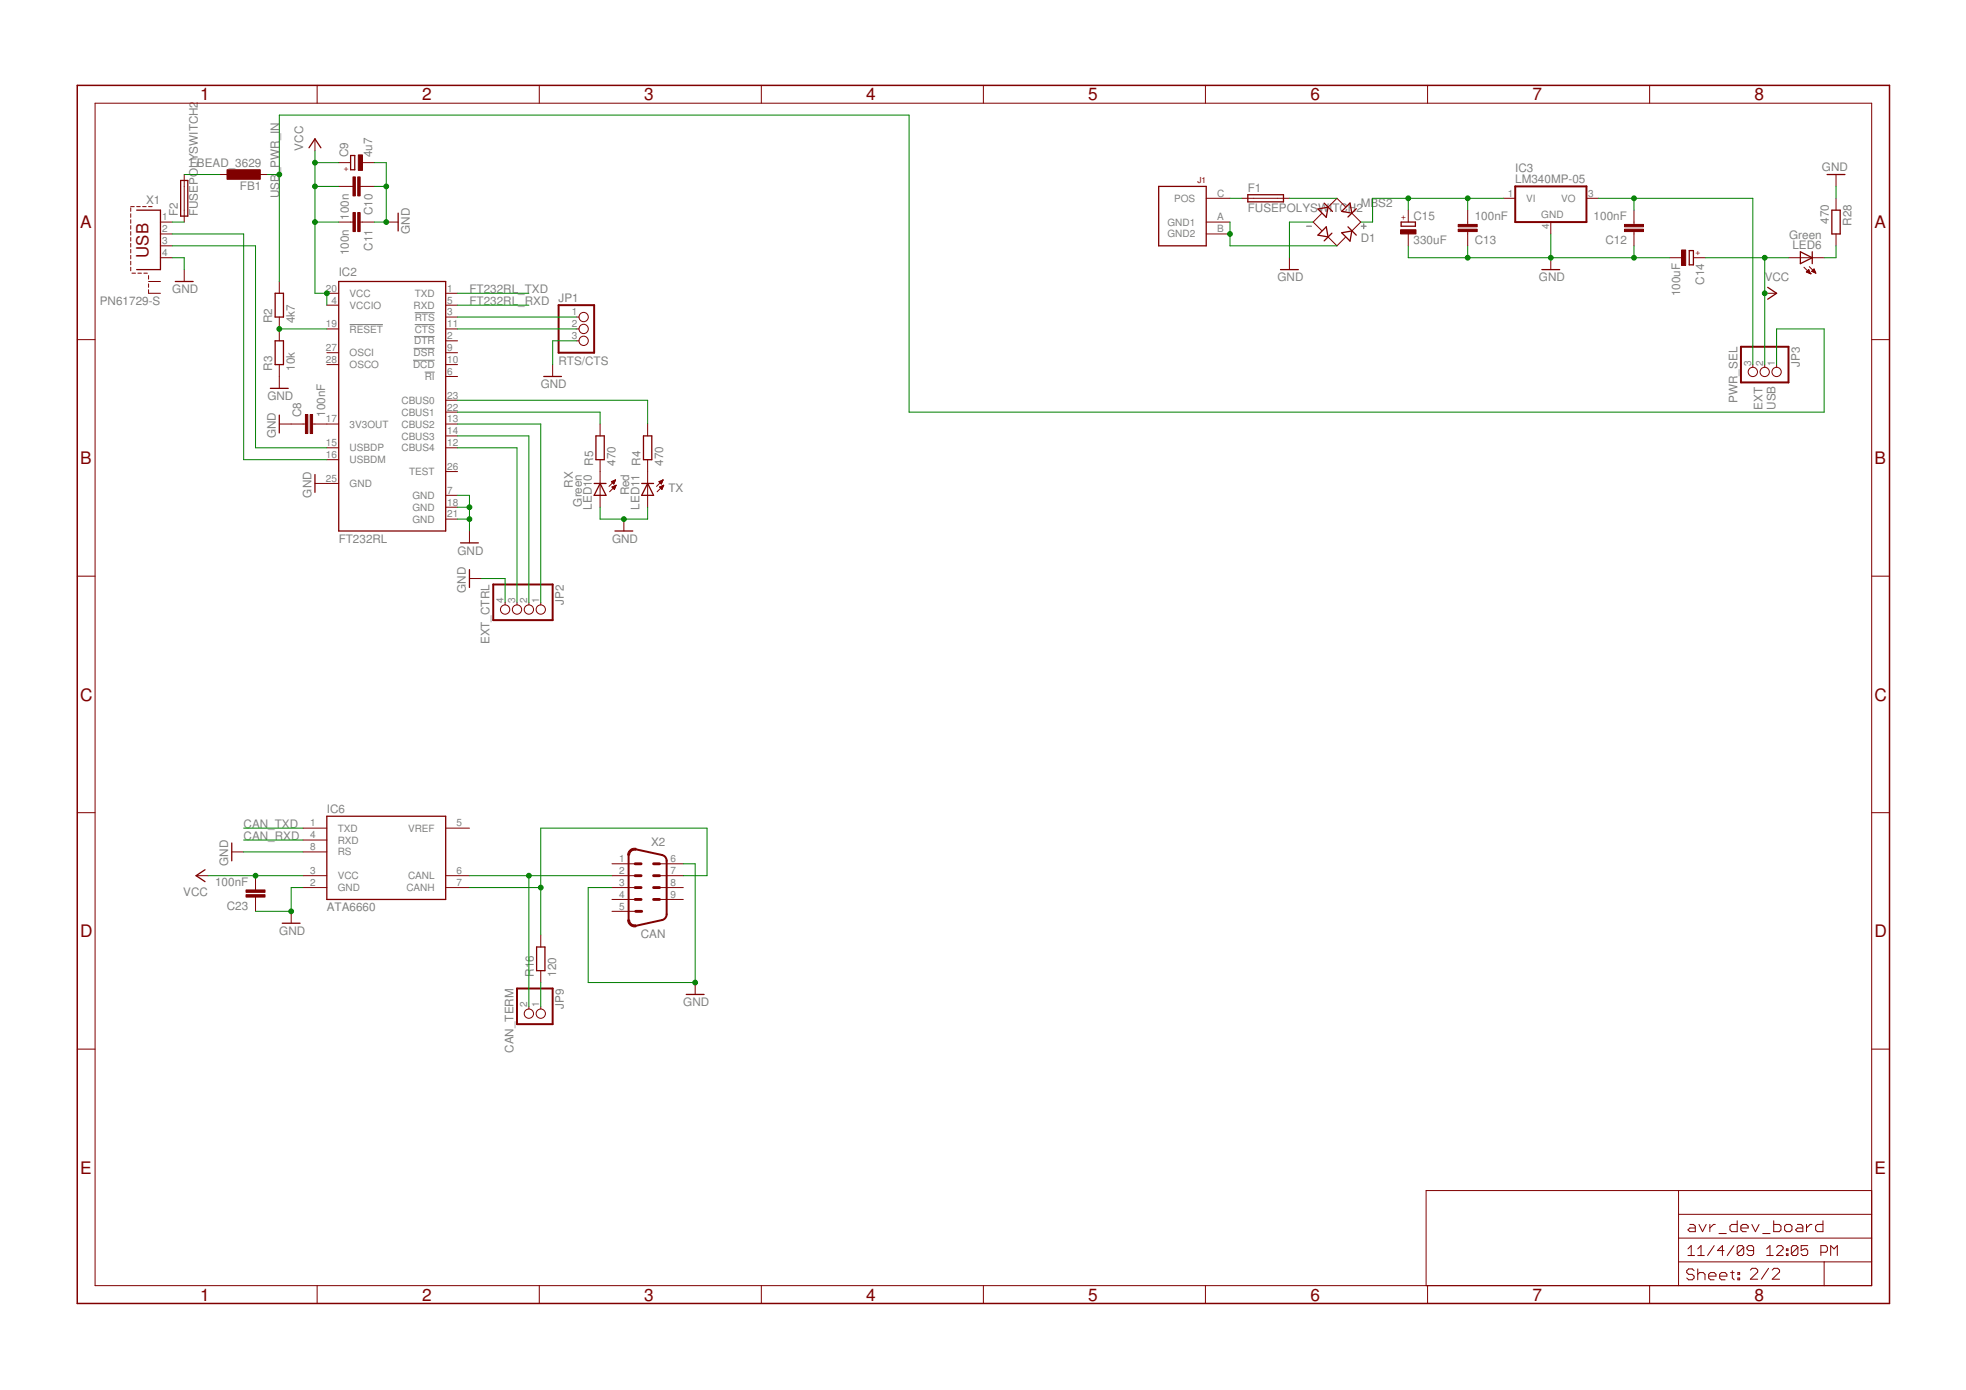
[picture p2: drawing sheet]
<svg xmlns="http://www.w3.org/2000/svg" width="420mm" height="297mm" viewBox="0 0 420 297" stroke-linecap="round" stroke-linejoin="round" font-family="sans-serif">
<g fill="#808080" stroke="#808080" stroke-width=".21">
<path d="M88.6 66.8h4.3z"/>
<path d="M88.6 69.4h4.3z"/>
<path d="M88.5 71.9h4.4z"/>
<path d="M88.4 74.4h4.5z"/>
<path d="M88.3 77h4.6z"/>
<path d="M90.8 79.5h2.1z"/>
<path d="M74.7 69.4h7.1z"/>
</g>
<g fill="#808080" stroke="#808080" stroke-width=".28">
<path d="M291.4 47.8v1.1z"/>
<path d="M290.9 48.3h1z"/>
<path d="M279.2 48.3h1.1z"/>
</g>
<g fill="#800000" stroke="#800000" stroke-width=".21">
<path d="M304.8 274.7h53.9z"/>
<path d="M358.7 274.7h31.1z"/>
<path d="M389.8 274.7h10.2z"/>
<path d="M400 269.7v5z"/>
<path d="M400 264.6v5.1z"/>
<path d="M400 259.5v5.1z"/>
<path d="M400 254.4v5.1z"/>
<path d="M304.8 254.4v20.3z"/>
<path d="M304.8 254.4h53.9z"/>
<path d="M358.7 254.4h41.3z"/>
<path d="M389.8 269.7v5z"/>
<path d="M389.8 269.7h10.2z"/>
<path d="M358.7 269.7h31.1z"/>
<path d="M358.7 269.7v5z"/>
<path d="M358.7 264.6v5.1z"/>
<path d="M358.7 264.6h41.3z"/>
<path d="M358.7 259.5v5.1z"/>
<path d="M358.7 259.5h41.3z"/>
<path d="M358.7 254.4v5.1z"/>
<path d="M361.1 261.7h.8z"/>
<path d="M361.9 261.7l.4 .3z"/>
<path d="M362.3 262v1.2z"/>
<path d="M361.1 263.2h1.2z"/>
<path d="M360.7 262.8l.4 .4z"/>
<path d="M360.7 262.8l.4-.4z"/>
<path d="M361.1 262.4h1.2z"/>
<path d="M363.1 261.7l.7 1.5z"/>
<path d="M364.6 261.7l-.8 1.5z"/>
<path d="M365.4 261.7v1.5z"/>
<path d="M365.4 262.4l.8-.7z"/>
<path d="M366.2 261.7h.4z"/>
<path d="M367.4 263.6h1.5z"/>
<path d="M371.3 260.9v2.3z"/>
<path d="M370.1 263.2h1.2z"/>
<path d="M369.7 262.8l.4 .4z"/>
<path d="M369.7 262v.8z"/>
<path d="M369.7 262l.4-.3z"/>
<path d="M370.1 261.7h1.2z"/>
<path d="M372.4 263.2h.8z"/>
<path d="M372 262.8l.4 .4z"/>
<path d="M372 262v.8z"/>
<path d="M372 262l.4-.3z"/>
<path d="M372.4 261.7h.8z"/>
<path d="M373.2 261.7l.4 .3z"/>
<path d="M373.6 262v.4z"/>
<path d="M372 262.4h1.6z"/>
<path d="M374.4 261.7l.8 1.5z"/>
<path d="M375.9 261.7l-.7 1.5z"/>
<path d="M376.7 263.6h1.6z"/>
<path d="M379.1 260.9v2.3z"/>
<path d="M379.1 263.2h1.1z"/>
<path d="M380.2 263.2l.4-.4z"/>
<path d="M380.6 262v.8z"/>
<path d="M380.2 261.7l.4 .3z"/>
<path d="M379.1 261.7h1.1z"/>
<path d="M381.8 263.2h.8z"/>
<path d="M382.6 263.2l.4-.4z"/>
<path d="M383 262v.8z"/>
<path d="M382.6 261.7l.4 .3z"/>
<path d="M381.8 261.7h.8z"/>
<path d="M381.8 261.7l-.4 .3z"/>
<path d="M381.4 262v.8z"/>
<path d="M381.4 262.8l.4 .4z"/>
<path d="M384.1 261.7h.8z"/>
<path d="M384.9 261.7l.4 .3z"/>
<path d="M385.3 262v1.2z"/>
<path d="M384.1 263.2h1.2z"/>
<path d="M383.7 262.8l.4 .4z"/>
<path d="M384.1 262.4l-.4 .4z"/>
<path d="M384.1 262.4h1.2z"/>
<path d="M386.1 261.7v1.5z"/>
<path d="M386.1 262.4l.8-.7z"/>
<path d="M386.9 261.7h.3z"/>
<path d="M389.6 260.9v2.3z"/>
<path d="M388.4 263.2h1.2z"/>
<path d="M388 262.8l.4 .4z"/>
<path d="M388 262v.8z"/>
<path d="M388 262l.4-.3z"/>
<path d="M388.4 261.7h1.2z"/>
<path d="M360.7 266.9l.7-.7z"/>
<path d="M361.4 266.2v2.1z"/>
<path d="M360.7 268.3h1.4z"/>
<path d="M362.8 266.9l.7-.7z"/>
<path d="M363.5 266.2v2.1z"/>
<path d="M362.8 268.3h1.4z"/>
<path d="M366.3 266.2l-1.4 2.1z"/>
<path d="M368.1 266.2v2.1z"/>
<path d="M368.1 266.2l-1.1 1z"/>
<path d="M367 267.2h1.4z"/>
<path d="M370.6 266.2l-1.5 2.1z"/>
<path d="M371.3 266.5v1.4z"/>
<path d="M371.6 266.2l-.3 .3z"/>
<path d="M371.6 266.2h.7z"/>
<path d="M372.3 266.2l.4 .3z"/>
<path d="M372.7 266.5v1.4z"/>
<path d="M372.7 267.9l-.4 .4z"/>
<path d="M371.6 268.3h.7z"/>
<path d="M371.3 267.9l.3 .4z"/>
<path d="M371.3 267.9l1.4-1.4z"/>
<path d="M373.4 267.9l.3 .4z"/>
<path d="M373.7 268.3h.7z"/>
<path d="M374.4 268.3l.4-.4z"/>
<path d="M374.8 266.5v1.4z"/>
<path d="M374.4 266.2l.4 .3z"/>
<path d="M373.7 266.2h.7z"/>
<path d="M373.7 266.2l-.3 .3z"/>
<path d="M373.4 266.5v.4z"/>
<path d="M373.4 266.9l.3 .3z"/>
<path d="M373.7 267.2h1.1z"/>
<path d="M377.6 266.9l.7-.7z"/>
<path d="M378.3 266.2v2.1z"/>
<path d="M377.6 268.3h1.4z"/>
<path d="M379.7 268.3h1.4z"/>
<path d="M379.7 268.3l1.4-1.4z"/>
<path d="M381.1 266.5v.4z"/>
<path d="M380.7 266.2l.4 .3z"/>
<path d="M380 266.2h.7z"/>
<path d="M380 266.2l-.3 .3z"/>
<path d="M381.8 266.9h.3z"/>
<path d="M382.1 266.9v.3z"/>
<path d="M381.8 267.2h.3z"/>
<path d="M381.8 266.9v.3z"/>
<path d="M381.8 267.9h.3z"/>
<path d="M382.1 267.9v.4z"/>
<path d="M381.8 268.3h.3z"/>
<path d="M381.8 267.9v.4z"/>
<path d="M382.8 266.5v1.4z"/>
<path d="M383.2 266.2l-.4 .3z"/>
<path d="M383.2 266.2h.7z"/>
<path d="M383.9 266.2l.3 .3z"/>
<path d="M384.2 266.5v1.4z"/>
<path d="M384.2 267.9l-.3 .4z"/>
<path d="M383.2 268.3h.7z"/>
<path d="M382.8 267.9l.4 .4z"/>
<path d="M382.8 267.9l1.4-1.4z"/>
<path d="M384.9 266.2h1.4z"/>
<path d="M384.9 266.2v1z"/>
<path d="M384.9 267.2l.7-.3z"/>
<path d="M385.6 266.9h.4z"/>
<path d="M386 266.9l.3 .3z"/>
<path d="M386.3 267.2v.7z"/>
<path d="M386.3 267.9l-.3 .4z"/>
<path d="M385.3 268.3h.7z"/>
<path d="M384.9 267.9l.4 .4z"/>
<path d="M389.1 266.2v2.1z"/>
<path d="M389.1 266.2h1.1z"/>
<path d="M390.2 266.2l.3 .3z"/>
<path d="M390.5 266.5v.7z"/>
<path d="M390.5 267.2l-.3 .4z"/>
<path d="M389.1 267.6h1.1z"/>
<path d="M391.2 266.2v2.1z"/>
<path d="M391.2 266.2l.8 .7z"/>
<path d="M392.7 266.2l-.7 .7z"/>
<path d="M392.7 266.2v2.1z"/>
<path d="M374.1 273.4h1.5z"/>
<path d="M374.1 273.4l1.5-1.6z"/>
<path d="M375.6 271.4v.4z"/>
<path d="M375.2 271l.4 .4z"/>
<path d="M374.5 271h.7z"/>
<path d="M374.1 271.4l.4-.4z"/>
<path d="M378 271l-1.6 2.4z"/>
<path d="M378.8 273.4h1.5z"/>
<path d="M378.8 273.4l1.5-1.6z"/>
<path d="M380.3 271.4v.4z"/>
<path d="M379.9 271l.4 .4z"/>
<path d="M379.1 271h.8z"/>
<path d="M379.1 271l-.3 .4z"/>
<path d="M361.6 271.2l.4 .3z"/>
<path d="M360.9 271.2h.7z"/>
<path d="M360.5 271.5l.4-.3z"/>
<path d="M360.5 271.5v.4z"/>
<path d="M360.5 271.9l.4 .4z"/>
<path d="M360.9 272.3h.7z"/>
<path d="M361.6 272.3l.4 .4z"/>
<path d="M362 272.7v.4z"/>
<path d="M361.6 273.5l.4-.4z"/>
<path d="M360.9 273.5h.7z"/>
<path d="M360.5 273.1l.4 .4z"/>
<path d="M362.8 271.2v2.3z"/>
<path d="M362.8 272.3l.4-.4z"/>
<path d="M363.2 271.9h.8z"/>
<path d="M364 271.9l.4 .4z"/>
<path d="M364.4 272.3v1.2z"/>
<path d="M365.6 273.5h.7z"/>
<path d="M365.2 273.1l.4 .4z"/>
<path d="M365.2 272.3v.8z"/>
<path d="M365.2 272.3l.4-.4z"/>
<path d="M365.6 271.9h.7z"/>
<path d="M366.3 271.9l.4 .4z"/>
<path d="M366.7 272.3v.4z"/>
<path d="M365.2 272.7h1.5z"/>
<path d="M367.9 273.5h.8z"/>
<path d="M367.5 273.1l.4 .4z"/>
<path d="M367.5 272.3v.8z"/>
<path d="M367.5 272.3l.4-.4z"/>
<path d="M367.9 271.9h.8z"/>
<path d="M368.7 271.9l.4 .4z"/>
<path d="M369.1 272.3v.4z"/>
<path d="M367.5 272.7h1.6z"/>
<path d="M370.2 271.5v1.6z"/>
<path d="M370.2 273.1l.4 .4z"/>
<path d="M369.8 271.9h.8z"/>
<path d="M371.4 271.9h.4z"/>
<path d="M371.8 271.9v.4z"/>
<path d="M371.4 272.3h.4z"/>
<path d="M371.4 271.9v.4z"/>
<path d="M371.4 273.1h.4z"/>
<path d="M371.8 273.1v.4z"/>
<path d="M371.4 273.5h.4z"/>
<path d="M371.4 273.1v.4z"/>
<path d="M20.3 22.1v252.6z"/>
<path d="M16.5 72.6h3.8z"/>
<path d="M16.5 123.1h3.8z"/>
<path d="M16.5 173.7h3.8z"/>
<path d="M16.5 224.2h3.8z"/>
<path d="M20.3 274.7h379.7z"/>
<path d="M67.8 274.7v3.8z"/>
<path d="M115.3 274.7v3.8z"/>
<path d="M162.7 274.7v3.8z"/>
<path d="M210.2 274.7v3.8z"/>
<path d="M257.6 274.7v3.8z"/>
<path d="M305.1 274.7v3.8z"/>
<path d="M352.5 274.7v3.8z"/>
<path d="M400 22.1v252.6z"/>
<path d="M400 72.6h3.8z"/>
<path d="M400 123.1h3.8z"/>
<path d="M400 173.7h3.8z"/>
<path d="M400 224.2h3.8z"/>
<path d="M20.3 22.1h379.7z"/>
<path d="M67.8 18.2v3.9z"/>
<path d="M115.3 18.2v3.9z"/>
<path d="M162.7 18.2v3.9z"/>
<path d="M210.2 18.2v3.9z"/>
<path d="M257.6 18.2v3.9z"/>
<path d="M305.1 18.2v3.9z"/>
<path d="M352.5 18.2v3.9z"/>
<path d="M69.8 62.7h2.6z"/>
<path d="M69.8 90.6h2.6z"/>
<path d="M69.8 95.7h2.6z"/>
<path d="M69.8 98.2h2.6z"/>
<path d="M69.8 77.9h2.6z"/>
<path d="M69.8 75.4h2.6z"/>
<path d="M95.2 105.9h2.6z"/>
<path d="M95.2 62.7h2.6z"/>
<path d="M95.2 65.2h2.6z"/>
<path d="M95.2 67.8h2.6z"/>
<path d="M95.2 70.3h2.6z"/>
<path d="M95.2 72.8h2.6z"/>
<path d="M95.2 75.4h2.6z"/>
<path d="M95.2 77.9h2.6z"/>
<path d="M95.2 80.5h2.6z"/>
<path d="M95.2 85.5h2.6z"/>
<path d="M95.2 88.1h2.6z"/>
<path d="M95.2 90.6h2.6z"/>
<path d="M95.2 93.2h2.6z"/>
<path d="M95.2 95.7h2.6z"/>
<path d="M69.8 65.2h2.6z"/>
<path d="M69.8 70.3h2.6z"/>
<path d="M69.8 103.3h2.6z"/>
<path d="M95.2 108.4h2.6z"/>
<path d="M95.2 100.8h2.6z"/>
<path d="M95.2 110.9h2.6z"/>
<path d="M34.3 47.5h2.5z"/>
<path d="M34.3 50h2.5z"/>
<path d="M34.3 52.5h2.5z"/>
<path d="M34.3 55.1h2.5z"/>
<path d="M31.7 60.2h2.6z"/>
<path d="M31.7 62.7h2.6z"/>
<path d="M31.7 61.9v.8z"/>
<path d="M31.7 60.7v.7z"/>
<path d="M27.9 57.1v.8z"/>
<path d="M27.9 55.8v.8z"/>
<path d="M27.9 54.6v.7z"/>
<path d="M27.9 53.3v.8z"/>
<path d="M27.9 52v.8z"/>
<path d="M27.9 50.8v.7z"/>
<path d="M27.9 49.5v.7z"/>
<path d="M27.9 48.2v.8z"/>
<path d="M27.9 46.9v.8z"/>
<path d="M27.9 45.7v.7z"/>
<path d="M27.9 44.4v.8z"/>
<path d="M27.9 44.2h.8z"/>
<path d="M29.2 44.2h.8z"/>
<path d="M30.5 44.2h.7z"/>
<path d="M31.7 44.2h.8z"/>
<path d="M31.7 58.9v.7z"/>
<path d="M30.7 58.4h.8z"/>
<path d="M29.5 58.4h.7z"/>
<path d="M28.2 58.4h.8z"/>
<path d="M39.4 57.6v2.6z"/>
<path d="M67.3 29.7v2.5z"/>
<path d="M62.2 90.6h2.6z"/>
<path d="M67.3 90.6h2.5z"/>
<path d="M64.8 90.6h.5z"/>
<path d="M66.8 90.6h.5z"/>
<path d="M59.7 60.2v2.5z"/>
<path d="M59.7 67.8v2.5z"/>
<path d="M59.7 70.3v2.5z"/>
<path d="M59.7 77.9v2.6z"/>
<path d="M59.7 80.5v2.5z"/>
<path d="M54.6 37.3h2.5z"/>
<path d="M47 37.3h2.5z"/>
<path d="M59.7 90.6h2.5z"/>
<path d="M77.5 34.8h2.5z"/>
<path d="M72.4 34.8h2.5z"/>
<path d="M77.5 39.8h2.5z"/>
<path d="M72.4 39.8h2.5z"/>
<path d="M77 39.8h.5z"/>
<path d="M74.9 39.8h.5z"/>
<path d="M77.5 47.5h2.5z"/>
<path d="M72.4 47.5h2.5z"/>
<path d="M77 47.5h.5z"/>
<path d="M74.9 47.5h.5z"/>
<path d="M82.5 47.5h2.6z"/>
<path d="M67.3 103.3h2.5z"/>
<path d="M100.3 113.5v2.5z"/>
<path d="M128.2 100.8v2.5z"/>
<path d="M128.2 105.9v2.5z"/>
<path d="M128.2 103.3v2.6z"/>
<path d="M130.3 105.1l1.4-1.4z"/>
<path d="M130.2 103.9l1.3-1.3z"/>
<path d="M131.7 103.7l-.4 .9z"/>
<path d="M130.8 104.1l.5 .5z"/>
<path d="M130.8 104.1l.9-.4z"/>
<path d="M131.1 104.4h.3z"/>
<path d="M131 104.3h.4z"/>
<path d="M130.9 104.2h.6z"/>
<path d="M130.8 104.1h.7z"/>
<path d="M131.1 103.9h.5z"/>
<path d="M131.4 103.8h.2z"/>
<path d="M131.5 102.6l-.3 .8z"/>
<path d="M130.7 102.9l.5 .5z"/>
<path d="M130.7 102.9l.8-.3z"/>
<path d="M131.1 103.4h.1z"/>
<path d="M131 103.2h.3z"/>
<path d="M130.8 103.1h.5z"/>
<path d="M130.7 103h.7z"/>
<path d="M130.9 102.9h.5z"/>
<path d="M131.1 102.7h.4z"/>
<path d="M131.4 102.6h.1z"/>
<path d="M138.4 100.8v2.5z"/>
<path d="M138.4 105.9v2.5z"/>
<path d="M138.4 103.3v2.6z"/>
<path d="M140.4 105.1l1.4-1.4z"/>
<path d="M140.3 103.9l1.4-1.3z"/>
<path d="M141.8 103.7l-.3 .9z"/>
<path d="M140.9 104.1l.6 .5z"/>
<path d="M140.9 104.1l.9-.4z"/>
<path d="M141.3 104.4h.2z"/>
<path d="M141.2 104.3h.4z"/>
<path d="M141.1 104.2h.5z"/>
<path d="M141 104.1h.7z"/>
<path d="M141.3 103.9h.4z"/>
<path d="M141.5 103.8h.3z"/>
<path d="M141.7 102.6l-.4 .8z"/>
<path d="M140.8 102.9l.5 .5z"/>
<path d="M140.8 102.9l.9-.3z"/>
<path d="M141.2 103.4h.2z"/>
<path d="M141.1 103.2h.3z"/>
<path d="M141 103.1h.5z"/>
<path d="M140.9 103h.6z"/>
<path d="M141 102.9h.6z"/>
<path d="M141.3 102.7h.3z"/>
<path d="M141.6 102.6h.1z"/>
<path d="M138.4 90.6v2.6z"/>
<path d="M138.4 98.2v2.6z"/>
<path d="M128.2 90.6v2.6z"/>
<path d="M128.2 98.2v2.6z"/>
<path d="M133.3 110.9v2.6z"/>
<path d="M123.2 67.8h.5z"/>
<path d="M123.2 70.3h.5z"/>
<path d="M123.2 72.8h.5z"/>
<path d="M118.1 77.9v2.6z"/>
<path d="M115.6 128.7v.6z"/>
<path d="M113 128.7v.6z"/>
<path d="M110.5 128.7v.6z"/>
<path d="M107.9 128.7v.6z"/>
<path d="M100.3 123.6h2.6z"/>
<path d="M257.8 42.4h5.1z"/>
<path d="M257.8 47.5h5.1z"/>
<path d="M257.8 50h5.1z"/>
<path d="M331.4 55.1v2.5z"/>
<path d="M349.2 50v2.5z"/>
<path d="M349.2 44.9v2.6z"/>
<path d="M349.2 49.5v.5z"/>
<path d="M349.2 47.5v.5z"/>
<path d="M313.7 50v2.5z"/>
<path d="M313.7 44.9v2.6z"/>
<path d="M313.7 49.5v.5z"/>
<path d="M313.7 47.5v.5z"/>
<path d="M321.3 42.4h2.5z"/>
<path d="M331.4 47.5v2.5z"/>
<path d="M339 42.4h2.6z"/>
<path d="M273 42.4h2.6z"/>
<path d="M265.4 42.4h2.5z"/>
<path d="M267.9 42.4h5.1z"/>
<path d="M288.9 45.5l1.9 2z"/>
<path d="M285.7 42.4l-1.9 1.9z"/>
<path d="M282.4 45.6l-1.8 1.9z"/>
<path d="M280.6 47.5l1.8 1.8z"/>
<path d="M283.8 50.6l1.9 1.9z"/>
<path d="M287.5 50.7l-1.8 1.8z"/>
<path d="M288.9 49.4l1.9-1.9z"/>
<path d="M285.7 42.4l1.8 1.8z"/>
<path d="M275.6 55.1v2.5z"/>
<path d="M301 50v2.5z"/>
<path d="M301 44.9v2.6z"/>
<path d="M356.8 55.1h2.6z"/>
<path d="M361.9 55.1h2.5z"/>
<path d="M377.1 62.7h2.6z"/>
<path d="M379.7 77.9v.6z"/>
<path d="M377.1 77.9v.6z"/>
<path d="M374.6 77.9v.6z"/>
<path d="M64.8 179.5h5z"/>
<path d="M95.2 177h5.1z"/>
<path d="M64.8 177h5z"/>
<path d="M95.2 187.1h5.1z"/>
<path d="M95.2 189.7h5.1z"/>
<path d="M64.8 182.1h5z"/>
<path d="M64.8 187.1h5z"/>
<path d="M64.8 189.7h5z"/>
<path d="M130.8 184.6h5.1z"/>
<path d="M140.9 184.6h5.1z"/>
<path d="M130.8 187.1h5.1z"/>
<path d="M140.9 187.1h5.1z"/>
<path d="M130.8 189.7h5.1z"/>
<path d="M140.9 189.7h5.1z"/>
<path d="M130.8 192.2h5.1z"/>
<path d="M140.9 192.2h5.1z"/>
<path d="M130.8 194.8h5.1z"/>
<path d="M115.6 199.8v2.6z"/>
<path d="M115.6 207.4v2.6z"/>
<path d="M115.6 215v.6z"/>
<path d="M113 215v.6z"/>
<path d="M62.2 194.8v2.5z"/>
<path d="M41.9 187.1h2.5z"/>
<path d="M54.6 192.2v2.6z"/>
<path d="M54.6 187.1v2.6z"/>
<path d="M54.6 191.7v.5z"/>
<path d="M54.6 189.7v.5z"/>
<path d="M148.6 210v2.5z"/>
<path d="M49.5 182.1h2.6z"/>
<path d="M387.3 55.1h2.5z"/>
<path d="M382.2 55.1h2.6z"/>
<path d="M384.8 55.1h2.5z"/>
<path d="M385.5 57.1l1.4 1.4z"/>
<path d="M386.7 57l1.4 1.4z"/>
<path d="M386 58.1l.9 .4z"/>
<path d="M386 58.1l.5-.5z"/>
<path d="M386.5 57.6l.4 .9z"/>
<path d="M386.6 58.4h.3z"/>
<path d="M386.3 58.2h.5z"/>
<path d="M386.1 58.1h.7z"/>
<path d="M386.1 58h.6z"/>
<path d="M386.3 57.9h.4z"/>
<path d="M386.4 57.8h.2z"/>
<path d="M387.2 58l.9 .4z"/>
<path d="M387.2 58l.5-.5z"/>
<path d="M387.7 57.5l.4 .9z"/>
<path d="M387.8 58.2h.2z"/>
<path d="M387.5 58.1h.5z"/>
<path d="M387.2 58h.7z"/>
<path d="M387.3 57.9h.6z"/>
<path d="M387.4 57.8h.4z"/>
<path d="M387.5 57.6h.3z"/>
<path d="M392.4 50v2.5z"/>
<path d="M392.4 42.4v2.5z"/>
<path d="M392.4 37.3v2.5z"/>
<path d="M39.4 37.3v2.5z"/>
<path d="M39.4 44.9v2.6z"/>
<path d="M39.4 39.8v5.1z"/>
<path d="M134.2 196.6h.4l.1 .5 .4 .4 .7 .1 .1 .4a1.46 1.46 0 0 1-1.7-1.4z" fill-rule="evenodd"/>
<path d="M134.6 181.7l.5-.4h.8l-.1 .4-.7 .1-.4 .4-.1 .5h-.4v-.5z" fill-rule="evenodd"/>
</g>
<g fill="#800000" stroke="#800000" stroke-width=".32">
<path d="M16.5 18.2v260.3z"/>
<path d="M16.5 278.5h387.3z"/>
<path d="M403.8 18.2v260.3z"/>
<path d="M16.5 18.2h387.3z"/>
</g>
<g fill="#800000" stroke="#800000" stroke-width=".28">
<path d="M72.4 60.2h22.8z"/>
<path d="M95.2 60.2v53.3z"/>
<path d="M72.4 113.5h22.8z"/>
<path d="M72.4 60.2v53.3z"/>
<path d="M34.3 44.9v12.7z"/>
<path d="M29.2 57.6h5.1z"/>
<path d="M29.2 44.9h5.1z"/>
<path d="M37.5 60.2h3.8z"/>
<path d="M67.3 29.7l1.3 1.9z"/>
<path d="M67.3 29.7l-1.3 1.9z"/>
<path d="M60.6 62.7v5.1z"/>
<path d="M58.8 62.7v5.1z"/>
<path d="M58.8 62.7h1.8z"/>
<path d="M58.8 67.8h1.8z"/>
<path d="M60.6 72.8v5.1z"/>
<path d="M58.8 72.8v5.1z"/>
<path d="M58.8 72.8h1.8z"/>
<path d="M58.8 77.9h1.8z"/>
<path d="M57.8 83h3.8z"/>
<path d="M59.7 88.7v3.8z"/>
<path d="M75.8 33.2v3.1z"/>
<path d="M74.9 33.2h.9z"/>
<path d="M74.9 36.3h.9z"/>
<path d="M74.9 33.2v3.1z"/>
<path d="M85.1 45.5v3.9z"/>
<path d="M67.3 101.4v3.8z"/>
<path d="M98.4 116h3.8z"/>
<path d="M128.2 103.3l-1.2 2.6z"/>
<path d="M128.2 103.3l1.3 2.6z"/>
<path d="M127 103.3h1.2z"/>
<path d="M128.2 103.3h1.3z"/>
<path d="M127 105.9h1.2z"/>
<path d="M128.2 105.9h1.3z"/>
<path d="M138.4 103.3l-1.3 2.6z"/>
<path d="M138.4 103.3l1.3 2.6z"/>
<path d="M137.1 103.3h1.3z"/>
<path d="M138.4 103.3h1.3z"/>
<path d="M137.1 105.9h1.3z"/>
<path d="M138.4 105.9h1.3z"/>
<path d="M139.3 93.2v5z"/>
<path d="M137.5 93.2v5z"/>
<path d="M137.5 93.2h1.8z"/>
<path d="M137.5 98.2h1.8z"/>
<path d="M129.1 93.2v5z"/>
<path d="M127.4 93.2v5z"/>
<path d="M127.4 93.2h1.7z"/>
<path d="M127.4 98.2h1.7z"/>
<path d="M131.4 113.5h3.8z"/>
<path d="M116.2 80.5h3.8z"/>
<path d="M100.3 121.7v3.8z"/>
<path d="M247.6 39.8h10.2z"/>
<path d="M247.6 39.8v12.7z"/>
<path d="M247.6 52.5h10.2z"/>
<path d="M257.8 39.8v12.7z"/>
<path d="M329.5 57.6h3.8z"/>
<path d="M266.7 43.1h7.6z"/>
<path d="M266.7 41.6h7.6z"/>
<path d="M274.3 41.6v1.5z"/>
<path d="M266.7 41.6v1.5z"/>
<path d="M281.7 44.7l2.1-.4z"/>
<path d="M283.8 44.3l-.4 2.1z"/>
<path d="M283 43.4l1.8 1.8z"/>
<path d="M281.7 50.2l2.1 .4z"/>
<path d="M283.4 48.5l.4 2.1z"/>
<path d="M283 51.5l1.6-1.7z"/>
<path d="M288.9 49.4l-.4 2.1z"/>
<path d="M286.7 49.7l2.2-.3z"/>
<path d="M288.1 48.5l1.8 1.7z"/>
<path d="M288.5 43.4l.4 2.1z"/>
<path d="M286.7 45.2l2.2 .3z"/>
<path d="M288.1 46.4l1.8-1.8z"/>
<path d="M281.7 44.7l1.7 1.7z"/>
<path d="M281.7 50.2l1.7-1.7z"/>
<path d="M286.7 49.7l1.8 1.8z"/>
<path d="M286.7 45.2l1.8-1.8z"/>
<path d="M273.7 57.6h3.8z"/>
<path d="M299.4 48.3h3.1z"/>
<path d="M302.5 47.5v.8z"/>
<path d="M299.4 47.5v.8z"/>
<path d="M299.4 47.5h3.1z"/>
<path d="M361 53.6v3z"/>
<path d="M361 56.6h.9z"/>
<path d="M361 53.6h.9z"/>
<path d="M361.9 53.6v3z"/>
<path d="M377.8 63.9l1.9-1.2z"/>
<path d="M377.8 61.4l1.9 1.3z"/>
<path d="M69.8 192.2h25.4z"/>
<path d="M69.8 174.4v17.8z"/>
<path d="M69.8 174.4h25.4z"/>
<path d="M95.2 174.4v17.8z"/>
<path d="M116.5 202.4v5z"/>
<path d="M114.7 202.4v5z"/>
<path d="M114.7 202.4h1.8z"/>
<path d="M114.7 207.4h1.8z"/>
<path d="M60.3 197.3h3.8z"/>
<path d="M41.9 187.1l1.9-1.2z"/>
<path d="M41.9 187.1l1.9 1.3z"/>
<path d="M146.7 212.5h3.8z"/>
<path d="M49.5 180.1v3.9z"/>
<path d="M384.8 53.8l2.5 1.3z"/>
<path d="M384.8 56.3l2.5-1.2z"/>
<path d="M387.3 53.8v1.3z"/>
<path d="M387.3 55.1v1.2z"/>
<path d="M384.8 53.8v1.3z"/>
<path d="M384.8 55.1v1.2z"/>
<path d="M391.5 44.9v5.1z"/>
<path d="M393.3 44.9v5.1z"/>
<path d="M391.5 50h1.8z"/>
<path d="M391.5 44.9h1.8z"/>
<path d="M390.5 37.3h3.8z"/>
<path d="M40.1 38.6v7.6z"/>
<path d="M38.6 38.6v7.6z"/>
<path d="M38.6 38.6h1.5z"/>
<path d="M38.6 46.2h1.5z"/>
</g>
<g fill="#800000" stroke="#800000" stroke-width=".21">
<path d="M66.3 88.6h.5v4h-.5z"/>
<path d="M65.3 88.6h.5v4h-.5z"/>
<path d="M48.5 36.3h7.1v2h-7.1z"/>
<path d="M76.6 33.1h.9v3.3h-.9z"/>
<path d="M75.4 37.8h.5v4.1h-.5z"/>
<path d="M76.5 37.8h.5v4.1h-.5z"/>
<path d="M75.4 45.4h.5v4.1h-.5z"/>
<path d="M76.5 45.4h.5v4.1h-.5z"/>
<path d="M347.2 48h4v.5h-4z"/>
<path d="M347.2 49h4v.5h-4z"/>
<path d="M311.6 48h4.1v.5h-4.1z"/>
<path d="M311.6 49h4.1v.5h-4.1z"/>
<path d="M299.3 49.1h3.3v.9h-3.3z"/>
<path d="M359.4 53.4h.9v3.3h-.9z"/>
<path d="M52.6 190.2h4v.5h-4z"/>
<path d="M52.6 191.2h4v.5h-4z"/>
</g>
<g fill="none" stroke="#800000" stroke-width=".21">
<circle cx="124.7" cy="70.3" r=".99"/>
<circle cx="124.7" cy="67.8" r=".99"/>
<circle cx="124.7" cy="72.8" r=".99"/>
<circle cx="374.6" cy="79.5" r="1"/>
<circle cx="377.1" cy="79.5" r="1"/>
<circle cx="379.7" cy="79.5" r="1"/>
<circle cx="107.9" cy="130.3" r=".99"/>
<circle cx="110.5" cy="130.3" r=".99"/>
<circle cx="113" cy="130.3" r=".99"/>
<circle cx="115.6" cy="130.3" r=".99"/>
<circle cx="113" cy="216.6" r=".99"/>
<circle cx="115.6" cy="216.6" r=".99"/>
</g>
<g fill="#800000" stroke="#800000" stroke-width=".42">
<path d="M119.4 75.4h7.6z"/>
<path d="M127 65.2v10.2z"/>
<path d="M119.4 65.2h7.6z"/>
<path d="M119.4 65.2v10.2z"/>
<path d="M105.4 124.9v7.6z"/>
<path d="M105.4 132.5h12.7z"/>
<path d="M118.1 124.9v7.6z"/>
<path d="M105.4 124.9h12.7z"/>
<path d="M323.8 47.5h15.2z"/>
<path d="M339 39.8v7.7z"/>
<path d="M323.8 39.8h15.2z"/>
<path d="M323.8 39.8v7.7z"/>
<path d="M372.1 74.1v7.6z"/>
<path d="M372.1 81.7h10.1z"/>
<path d="M382.2 74.1v7.6z"/>
<path d="M372.1 74.1h10.1z"/>
<path d="M135.9 197.8l5.6-1.2z"/>
<path d="M142.5 184v11.4z"/>
<path d="M134.3 182.7v13.9z"/>
<path d="M135.9 181.5l5.6 1.2z"/>
<path d="M110.5 211.2v7.7z"/>
<path d="M110.5 218.9h7.6z"/>
<path d="M118.1 211.2v7.7z"/>
<path d="M110.5 211.2h7.6z"/>
</g>
<g fill="#800000" stroke="#800000" stroke-width=".61">
<path d="M139.7 184.6h1.2z"/>
<path d="M139.7 187.1h1.2z"/>
<path d="M135.7 184.6h1.3z"/>
<path d="M135.7 187.1h1.3z"/>
<path d="M139.7 189.7h1.2z"/>
<path d="M139.7 192.2h1.2z"/>
<path d="M135.7 189.7h1.3z"/>
<path d="M135.7 192.2h1.3z"/>
<path d="M135.9 194.8h1.2z"/>
</g>
<path d="M141.5 182.7l.7 .5 .3 .8M142.5 195.4l-.3 .8-.7 .4" fill="none" stroke="#800000" stroke-width=".42"/>
<g fill="#008000" stroke="#008000" stroke-width=".21">
<path d="M36.8 50h15.3z"/>
<path d="M52.1 50v48.2z"/>
<path d="M52.1 98.2h17.7z"/>
<path d="M54.6 95.7h15.2z"/>
<path d="M54.6 52.5v43.2z"/>
<path d="M36.8 52.5h17.8z"/>
<path d="M36.8 55.1h2.6z"/>
<path d="M39.4 55.1v2.5z"/>
<path d="M80 34.8h2.5z"/>
<path d="M82.5 34.8v5z"/>
<path d="M82.5 39.8v7.7z"/>
<path d="M80 47.5h2.5z"/>
<path d="M80 39.8h2.5z"/>
<path d="M97.8 105.9h2.5z"/>
<path d="M100.3 105.9v2.5z"/>
<path d="M100.3 108.4v2.5z"/>
<path d="M100.3 110.9v2.6z"/>
<path d="M97.8 110.9h2.5z"/>
<path d="M97.8 108.4h2.5z"/>
<path d="M138.4 108.4v2.5z"/>
<path d="M133.3 110.9h5.1z"/>
<path d="M128.2 110.9h5.1z"/>
<path d="M128.2 108.4v2.5z"/>
<path d="M118.1 72.8h5.1z"/>
<path d="M118.1 72.8v5.1z"/>
<path d="M102.9 123.6h5z"/>
<path d="M107.9 123.6v5.1z"/>
<path d="M275.6 47.5h5z"/>
<path d="M275.6 47.5v7.6z"/>
<path d="M349.2 52.5v2.6z"/>
<path d="M331.4 55.1h17.8z"/>
<path d="M331.4 50v5.1z"/>
<path d="M313.7 55.1h17.7z"/>
<path d="M313.7 52.5v2.6z"/>
<path d="M301 55.1h12.7z"/>
<path d="M301 52.5v2.6z"/>
<path d="M349.2 55.1h7.6z"/>
<path d="M62.2 189.7h2.6z"/>
<path d="M62.2 189.7v5.1z"/>
<path d="M54.6 194.8h7.6z"/>
<path d="M125.7 189.7h5.1z"/>
<path d="M125.7 189.7v20.3z"/>
<path d="M146 184.6h2.6z"/>
<path d="M148.6 184.6v25.4z"/>
<path d="M125.7 210h22.9z"/>
<path d="M52.1 182.1h12.7z"/>
<path d="M392.4 39.8v2.6z"/>
<path d="M59.7 70.3h10.1z"/>
<path d="M69.8 62.7v2.5z"/>
<path d="M67.3 62.7h2.5z"/>
<path d="M67.3 47.5v15.2z"/>
<path d="M67.3 39.8v7.7z"/>
<path d="M67.3 34.8v5z"/>
<path d="M67.3 32.2v2.6z"/>
<path d="M67.3 47.5h5.1z"/>
<path d="M67.3 39.8h5.1z"/>
<path d="M67.3 34.8h5.1z"/>
<path d="M377.1 62.7v15.2z"/>
<path d="M377.1 55.1v7.6z"/>
<path d="M364.4 55.1h12.7z"/>
<path d="M377.1 55.1h5.1z"/>
<path d="M54.6 187.1h10.2z"/>
<path d="M44.4 187.1h10.2z"/>
<path d="M57.1 37.3h2.6z"/>
<path d="M59.7 37.3v22.9z"/>
<path d="M379.7 70.3v7.6z"/>
<path d="M379.7 70.3h10.1z"/>
<path d="M389.8 70.3v17.8z"/>
<path d="M194.3 88.1h195.5z"/>
<path d="M194.3 24.6v63.5z"/>
<path d="M59.7 24.6h134.6z"/>
<path d="M59.7 24.6v12.7z"/>
<path d="M97.8 85.5h40.6z"/>
<path d="M138.4 85.5v5.1z"/>
<path d="M97.8 88.1h30.4z"/>
<path d="M128.2 88.1v2.5z"/>
<path d="M97.8 62.7h15.2z"/>
<path d="M97.8 65.2h15.2z"/>
<path d="M97.8 67.8h25.4z"/>
<path d="M97.8 70.3h25.4z"/>
<path d="M97.8 95.7h12.7z"/>
<path d="M110.5 95.7v33z"/>
<path d="M97.8 93.2h15.2z"/>
<path d="M113 93.2v35.5z"/>
<path d="M97.8 90.6h17.8z"/>
<path d="M115.6 90.6v38.1z"/>
<path d="M262.9 42.4h2.5z"/>
<path d="M313.7 42.4h7.6z"/>
<path d="M313.7 42.4v2.5z"/>
<path d="M290.8 47.5h2.5z"/>
<path d="M293.3 42.4v5.1z"/>
<path d="M293.3 42.4h7.7z"/>
<path d="M301 42.4h12.7z"/>
<path d="M301 42.4v2.5z"/>
<path d="M262.9 47.5v2.5z"/>
<path d="M262.9 50v2.5z"/>
<path d="M262.9 52.5h22.8z"/>
<path d="M349.2 42.4v2.5z"/>
<path d="M341.6 42.4h7.6z"/>
<path d="M349.2 42.4h25.4z"/>
<path d="M374.6 42.4v35.5z"/>
<path d="M275.6 42.4h10.1z"/>
<path d="M115.6 210v5z"/>
<path d="M100.3 189.7h15.3z"/>
<path d="M115.6 189.7v10.1z"/>
<path d="M146 187.1h5.1z"/>
<path d="M151.1 177v10.1z"/>
<path d="M115.6 177h35.5z"/>
<path d="M115.6 177v12.7z"/>
<path d="M100.3 187.1h12.7z"/>
<path d="M113 187.1v27.9z"/>
<path d="M113 187.1h17.8z"/>
<path d="M52.1 177h12.7z"/>
<path d="M52.1 179.5h12.7z"/>
<path d="M389.8 55.1h2.6z"/>
<path d="M392.4 52.5v2.6z"/>
<path d="M39.4 37.3h7.6z"/>
<path d="M36.8 47.5h2.6z"/>
<circle cx="82.5" cy="39.8" r=".51"/>
<circle cx="82.5" cy="47.5" r=".51"/>
<circle cx="100.3" cy="110.9" r=".51"/>
<circle cx="100.3" cy="108.4" r=".51"/>
<circle cx="133.3" cy="110.9" r=".51"/>
<circle cx="331.4" cy="55.1" r=".51"/>
<circle cx="313.7" cy="55.1" r=".51"/>
<circle cx="349.2" cy="55.1" r=".51"/>
<circle cx="62.2" cy="194.8" r=".51"/>
<circle cx="148.6" cy="210" r=".51"/>
<circle cx="59.7" cy="70.3" r=".51"/>
<circle cx="69.8" cy="62.7" r=".51"/>
<circle cx="67.3" cy="47.5" r=".51"/>
<circle cx="67.3" cy="39.8" r=".51"/>
<circle cx="67.3" cy="34.8" r=".51"/>
<circle cx="377.1" cy="62.7" r=".51"/>
<circle cx="377.1" cy="55.1" r=".51"/>
<circle cx="54.6" cy="187.1" r=".51"/>
<circle cx="59.7" cy="37.3" r=".51"/>
<circle cx="313.7" cy="42.4" r=".51"/>
<circle cx="301" cy="42.4" r=".51"/>
<circle cx="262.9" cy="50" r=".51"/>
<circle cx="349.2" cy="42.4" r=".51"/>
<circle cx="115.6" cy="189.7" r=".51"/>
<circle cx="113" cy="187.1" r=".51"/>
</g>
<g font-size="3.7" fill="#800000">
<text x="42.7" y="21.5">1</text>
<text x="90.2" y="21.5">2</text>
<text x="137.7" y="21.5">3</text>
<text x="185.1" y="21.5">4</text>
<text x="232.6" y="21.5">5</text>
<text x="280" y="21.5">6</text>
<text x="327.5" y="21.5">7</text>
<text x="375" y="21.5">8</text>
<text x="17.1" y="48.6">A</text>
<text x="400.6" y="48.6">A</text>
<text x="17.1" y="99.2">B</text>
<text x="400.6" y="99.2">B</text>
<text x="17.1" y="149.7">C</text>
<text x="400.6" y="149.7">C</text>
<text x="17.1" y="200.2">D</text>
<text x="400.6" y="200.2">D</text>
<text x="17.1" y="250.8">E</text>
<text x="400.6" y="250.8">E</text>
<text x="42.7" y="277.9">1</text>
<text x="90.2" y="277.9">2</text>
<text x="137.7" y="277.9">3</text>
<text x="185.1" y="277.9">4</text>
<text x="232.6" y="277.9">5</text>
<text x="280" y="277.9">6</text>
<text x="327.5" y="277.9">7</text>
<text x="375" y="277.9">8</text>
</g>
<text font-size="3.6" fill="#800000" x="31.7" y="55.1" transform="rotate(-90 31.7 55.1)">USB</text>
<g font-size="2.5" fill="#808080">
<text x="40.6" y="35.8">FBEAD_3629</text>
<text x="64.8" y="32.2" transform="rotate(-90 64.8 32.2)">VCC</text>
<text x="74.4" y="33.6" transform="rotate(-90 74.4 33.6)">C9</text>
<text x="79.5" y="33.6" transform="rotate(-90 79.5 33.6)">4u7</text>
<text x="51.3" y="40.6">FB1</text>
<text x="59.7" y="37.2" transform="rotate(-90 59.7 37.2)">_PWR_IN</text>
<text x="266.7" y="41">F1</text>
<text x="323.8" y="39.2">LM340MP-05</text>
<text x="323.8" y="36.7">IC3</text>
<text x="389.4" y="36.5">GND</text>
<text x="31.2" y="43.6">X1</text>
<text x="38" y="46.2" transform="rotate(-90 38 46.2)">F2</text>
<text x="42.3" y="46.2" transform="rotate(-90 42.3 46.2)">FUSEPOLYSWITCH2</text>
<text x="59.7" y="42.4" transform="rotate(-90 59.7 42.4)">USB</text>
<text x="74.5" y="46.9" transform="rotate(-90 74.5 46.9)">100n</text>
<text x="79.6" y="45.9" transform="rotate(-90 79.6 45.9)">C10</text>
<text x="266.7" y="45.3">FUSEPOLYSWITCH2</text>
<text x="290.8" y="44.1">MBS2</text>
<text x="302.1" y="47">C15</text>
<text x="315.2" y="47.1">100nF</text>
<text x="340.6" y="47.1">100nF</text>
<text x="390.9" y="47.8" transform="rotate(-90 390.9 47.8)">470</text>
<text x="79.6" y="53.6" transform="rotate(-90 79.6 53.6)">C11</text>
<text x="87.6" y="50" transform="rotate(-90 87.6 50)">GND</text>
<text x="290.8" y="51.8">D1</text>
<text x="302.1" y="52">330uF</text>
<text x="315.2" y="52.1">C13</text>
<text x="343.1" y="52.1">C12</text>
<text x="382.4" y="51.1">Green</text>
<text x="383.1" y="53.3">LED6</text>
<text x="395.7" y="48.2" transform="rotate(-90 395.7 48.2)">R28</text>
<text x="72.4" y="58.9">IC2</text>
<text x="74.5" y="54.6" transform="rotate(-90 74.5 54.6)">100n</text>
<text x="21.3" y="65.2">PN61729-S</text>
<text x="36.8" y="62.7">GND</text>
<text x="100.3" y="62.7">FT232RL_TXD</text>
<text x="100.3" y="65.2">FT232RL_RXD</text>
<text x="119.4" y="64.6">JP1</text>
<text x="273" y="60.1">GND</text>
<text x="328.9" y="60.1">GND</text>
<text x="359.1" y="63.3" transform="rotate(-90 359.1 63.3)">100uF</text>
<text x="364.2" y="60.8" transform="rotate(-90 364.2 60.8)">C14</text>
<text x="377.1" y="60.1">VCC</text>
<text x="58.2" y="69" transform="rotate(-90 58.2 69)">R2</text>
<text x="63" y="69" transform="rotate(-90 63 69)">4k7</text>
<text x="119.4" y="77.9">RTS/CTS</text>
<text x="58.2" y="79.2" transform="rotate(-90 58.2 79.2)">R3</text>
<text x="63" y="79.2" transform="rotate(-90 63 79.2)">10k</text>
<text x="115.6" y="83">GND</text>
<text x="384.6" y="78.4" transform="rotate(-90 384.6 78.4)">JP3</text>
<text x="57.1" y="85.5">GND</text>
<text x="64.4" y="89.1" transform="rotate(-90 64.4 89.1)">C8</text>
<text x="69.5" y="89.1" transform="rotate(-90 69.5 89.1)">100nF</text>
<text x="371.3" y="86.1" transform="rotate(-90 371.3 86.1)">PWR_SEL</text>
<text x="376.6" y="87.6" transform="rotate(-90 376.6 87.6)">EXT</text>
<text x="379.4" y="87.6" transform="rotate(-90 379.4 87.6)">USB</text>
<text x="58.9" y="93.6" transform="rotate(-90 58.9 93.6)">GND</text>
<text x="126.8" y="99.5" transform="rotate(-90 126.8 99.5)">R5</text>
<text x="131.6" y="99.5" transform="rotate(-90 131.6 99.5)">470</text>
<text x="136.9" y="99.5" transform="rotate(-90 136.9 99.5)">R4</text>
<text x="141.7" y="99.5" transform="rotate(-90 141.7 99.5)">470</text>
<text x="66.5" y="106.3" transform="rotate(-90 66.5 106.3)">GND</text>
<text x="122.4" y="104.2" transform="rotate(-90 122.4 104.2)">RX</text>
<text x="134.5" y="105.9" transform="rotate(-90 134.5 105.9)">Red</text>
<text x="142.8" y="105.1">TX</text>
<text x="124.3" y="108.2" transform="rotate(-90 124.3 108.2)">Green</text>
<text x="126.5" y="108.9" transform="rotate(-90 126.5 108.9)">LED10</text>
<text x="136.6" y="108.9" transform="rotate(-90 136.6 108.9)">LED11</text>
<text x="72.4" y="116">FT232RL</text>
<text x="97.8" y="118.6">GND</text>
<text x="130.8" y="116">GND</text>
<text x="99.6" y="126.6" transform="rotate(-90 99.6 126.6)">GND</text>
<text x="120.5" y="129.2" transform="rotate(-90 120.5 129.2)">JP2</text>
<text x="104.6" y="137.7" transform="rotate(-90 104.6 137.7)">EXT_CTRL</text>
<text x="69.8" y="173.7">IC6</text>
<text x="52.1" y="177">CAN_TXD</text>
<text x="52.1" y="179.5">CAN_RXD</text>
<text x="48.8" y="185.1" transform="rotate(-90 48.8 185.1)">GND</text>
<text x="139.2" y="180.8">X2</text>
<text x="39.2" y="191.4">VCC</text>
<text x="46" y="189.3">100nF</text>
<text x="48.5" y="194.4">C23</text>
<text x="69.8" y="194.7">ATA6660</text>
<text x="59.7" y="199.8">GND</text>
<text x="137" y="200.5">CAN</text>
<text x="114.1" y="208.7" transform="rotate(-90 114.1 208.7)">R16</text>
<text x="118.9" y="208.7" transform="rotate(-90 118.9 208.7)">120</text>
<text x="120.5" y="215.6" transform="rotate(-90 120.5 215.6)">JP9</text>
<text x="146" y="215.1">GND</text>
<text x="109.7" y="225" transform="rotate(-90 109.7 225)">CAN_TERM</text>
</g>
<g font-size="2.1" fill="#808080">
<text x="34.6" y="47.1">1</text>
<text x="250.9" y="43.1">POS</text>
<text x="260.1" y="42">C</text>
<text x="260.1" y="47.1">A</text>
<text x="322.3" y="42">1</text>
<text x="326.1" y="43.1">VI</text>
<text x="329.4" y="46.7">GND</text>
<text x="333.6" y="43.1">VO</text>
<text x="339.4" y="42">3</text>
<text x="34.6" y="49.6">2</text>
<text x="34.6" y="52.2">3</text>
<text x="249.5" y="48.2">GND1</text>
<text x="249.5" y="50.7">GND2</text>
<text x="260.1" y="49.6">B</text>
<text x="331.1" y="49" transform="rotate(-90 331.1 49)">4</text>
<text x="34.6" y="54.7">4</text>
<text x="69.7" y="62.3">20</text>
<text x="70.8" y="64.9">4</text>
<text x="74.7" y="63.4">VCC</text>
<text x="74.7" y="66">VCCIO</text>
<text x="88.4" y="66">RXD</text>
<text x="88.6" y="63.4">TXD</text>
<text x="95.6" y="62.3">1</text>
<text x="95.6" y="64.9">5</text>
<text x="69.7" y="69.9">19</text>
<text x="74.7" y="71.1">RESET</text>
<text x="88.6" y="68.5">RTS</text>
<text x="88.6" y="71.1">CTS</text>
<text x="95.6" y="67.4">3</text>
<text x="95.6" y="69.9">11</text>
<text x="122.2" y="67.4">1</text>
<text x="122.2" y="69.9">2</text>
<text x="69.7" y="77.6">28</text>
<text x="69.7" y="75">27</text>
<text x="74.7" y="76.1">OSCI</text>
<text x="88.4" y="76.1">DSR</text>
<text x="88.5" y="73.6">DTR</text>
<text x="95.6" y="72.5">2</text>
<text x="95.6" y="75">9</text>
<text x="95.6" y="77.6">10</text>
<text x="122.2" y="72.5">3</text>
<text x="74.7" y="78.7">OSCO</text>
<text x="88.3" y="78.7">DCD</text>
<text x="90.8" y="81.2">RI</text>
<text x="95.6" y="80.1">6</text>
<text x="374.3" y="78.1" transform="rotate(-90 374.3 78.1)">3</text>
<text x="376.8" y="78.1" transform="rotate(-90 376.8 78.1)">2</text>
<text x="379.3" y="78.1" transform="rotate(-90 379.3 78.1)">1</text>
<text x="85.8" y="86.3">CBUS0</text>
<text x="85.8" y="88.8">CBUS1</text>
<text x="95.6" y="85.2">23</text>
<text x="95.6" y="87.7">22</text>
<text x="69.7" y="90.3">17</text>
<text x="69.7" y="95.3">15</text>
<text x="74.7" y="91.4">3V3OUT</text>
<text x="85.8" y="91.4">CBUS2</text>
<text x="85.8" y="93.9">CBUS3</text>
<text x="95.6" y="90.3">13</text>
<text x="95.6" y="92.8">14</text>
<text x="95.6" y="95.3">12</text>
<text x="69.7" y="97.9">16</text>
<text x="74.7" y="96.5">USBDP</text>
<text x="74.7" y="99">USBDM</text>
<text x="85.8" y="96.5">CBUS4</text>
<text x="87.4" y="101.5">TEST</text>
<text x="95.6" y="100.4">26</text>
<text x="69.7" y="103">25</text>
<text x="74.7" y="104.1">GND</text>
<text x="88.1" y="106.6">GND</text>
<text x="95.6" y="105.5">7</text>
<text x="88.1" y="109.2">GND</text>
<text x="88.1" y="111.7">GND</text>
<text x="95.6" y="108">18</text>
<text x="95.6" y="110.6">21</text>
<text x="107.6" y="128.9" transform="rotate(-90 107.6 128.9)">4</text>
<text x="110.1" y="128.9" transform="rotate(-90 110.1 128.9)">3</text>
<text x="112.7" y="128.9" transform="rotate(-90 112.7 128.9)">2</text>
<text x="115.2" y="128.9" transform="rotate(-90 115.2 128.9)">1</text>
<text x="66.3" y="179.1">4</text>
<text x="66.3" y="176.6">1</text>
<text x="72.2" y="177.7">TXD</text>
<text x="87.2" y="177.7">VREF</text>
<text x="97.6" y="176.6">5</text>
<text x="66.3" y="181.7">8</text>
<text x="72.2" y="180.3">RXD</text>
<text x="72.2" y="182.8">RS</text>
<text x="132.4" y="184.2">1</text>
<text x="143.3" y="184.2">6</text>
<text x="66.3" y="186.8">3</text>
<text x="66.3" y="189.3">2</text>
<text x="72.2" y="187.9">VCC</text>
<text x="72.2" y="190.4">GND</text>
<text x="86.9" y="190.4">CANH</text>
<text x="87.2" y="187.9">CANL</text>
<text x="97.6" y="186.8">6</text>
<text x="97.6" y="189.3">7</text>
<text x="132.4" y="186.8">2</text>
<text x="132.4" y="189.3">3</text>
<text x="132.4" y="191.8">4</text>
<text x="143.3" y="186.8">7</text>
<text x="143.3" y="189.3">8</text>
<text x="143.3" y="191.8">9</text>
<text x="132.4" y="194.4">5</text>
<text x="112.7" y="215.3" transform="rotate(-90 112.7 215.3)">2</text>
<text x="115.2" y="215.3" transform="rotate(-90 115.2 215.3)">1</text>
</g>
<g font-size="1.8" fill="#800000">
<text x="73.5" y="36.6">+</text>
<text x="255.9" y="39.1">J1</text>
<text x="300.4" y="47" transform="rotate(-90 300.4 47)">+</text>
<text x="362.3" y="54.5">+</text>
</g>
</svg>
